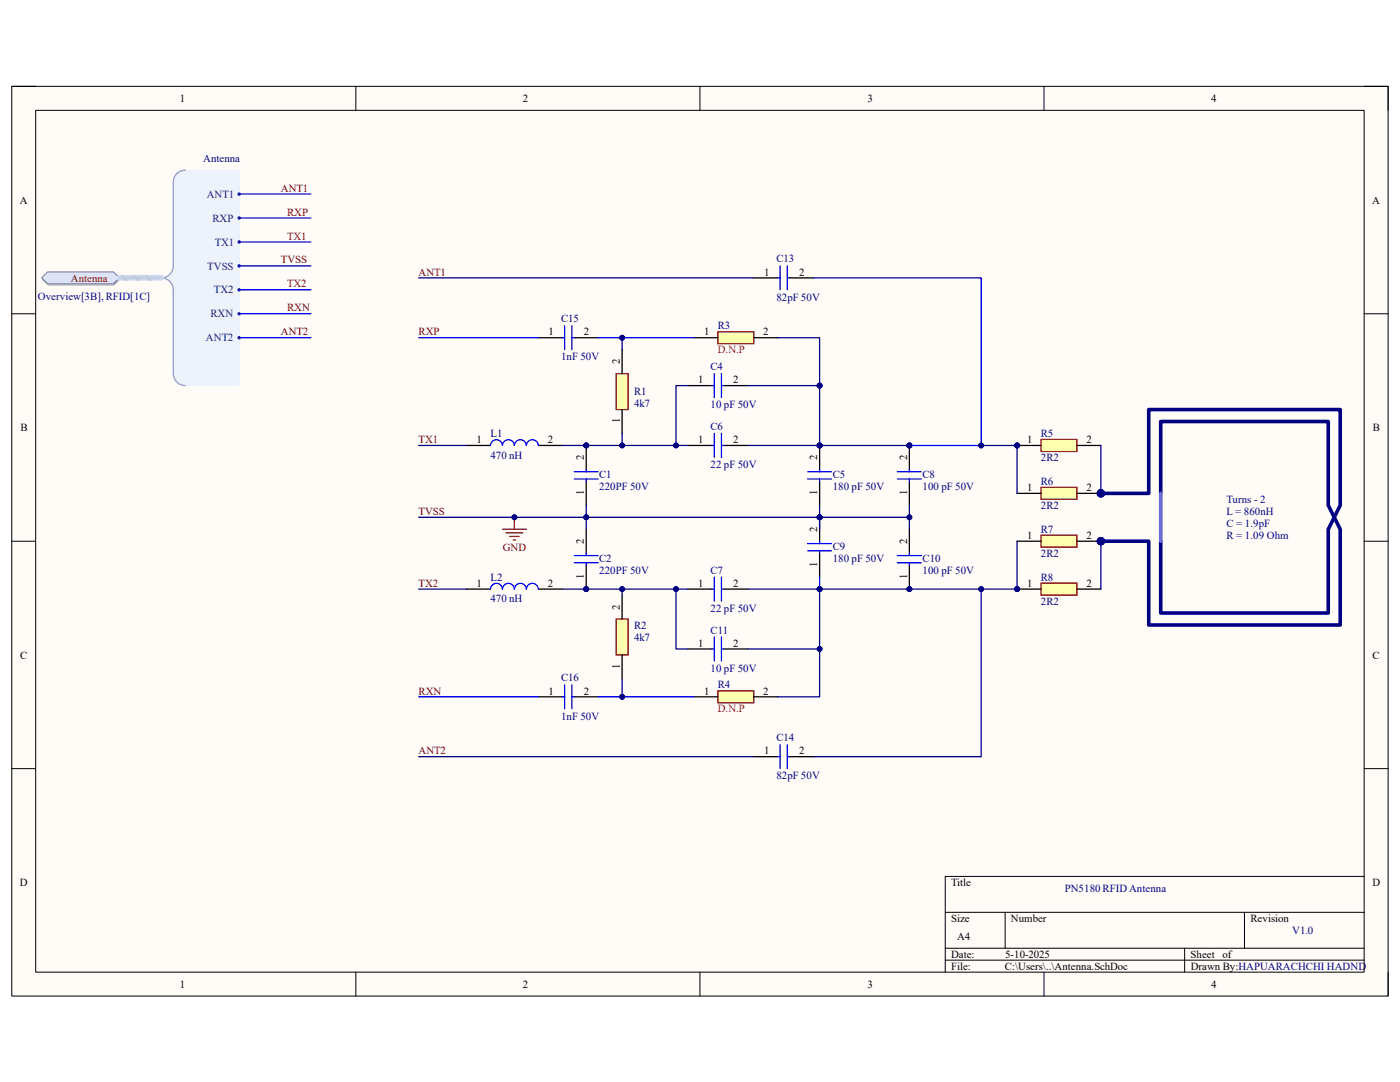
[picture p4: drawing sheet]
<svg xmlns="http://www.w3.org/2000/svg" width="279mm" height="216mm" viewBox="0 0 279 216" stroke-linecap="round" stroke-linejoin="round" font-family="sans-serif">
<path d="M2.3 17.2h274.7v181.6h-274.7z" fill-rule="evenodd" fill="#fffcf8"/>
<path d="M2.3 17.2h274.7v181.6h-274.7z" fill="none" stroke="#000" stroke-width=".2"/>
<path d="M7.1 22h265.1v172h-265.1z" fill-rule="evenodd" fill="#fffcf8"/>
<g fill="none" stroke="#000" stroke-width=".2">
<path d="M2.3 17.2h4.8M71 17.2v4.8M139.7 17.2v4.8M208.4 17.2v4.8M272.2 17.2h4.8v4.8M7.1 22h265.1v172h-265.1zM2.3 62.6h4.8M272.2 62.6h4.8M2.3 108h4.8M272.2 108h4.8M2.3 153.4h4.8M272.2 153.4h4.8"/>
<path d="M272.2 174.9h-83.6v19.1M71 194v4.8M139.7 194v4.8M188.6 182h83.6M188.6 189.2h83.6M188.6 191.6h83.6M200.6 182v7.2M208.4 194v4.8M236.4 189.2v4.8M248.4 182v7.2M277 194v4.8"/>
</g>
<path d="M93.1 88.9h4.8M107.4 88.9h4.8M93.1 117.5h4.8M107.4 117.5h4.8" fill="none" stroke="#000" stroke-width=".25"/>
<path d="M97.9 88.9a1.19 1.19 0 0 1 1.2-1.2 1.19 1.19 0 0 1 1.2 1.2 1.19 1.19 0 0 1 1.2-1.2 1.19 1.19 0 0 1 1.2 1.2 1.2 1.2 0 0 1 1.2-1.2 1.2 1.2 0 0 1 1.2 1.2 1.19 1.19 0 0 1 1.1-1.2 1.19 1.19 0 0 1 1.2 1.2M97.9 117.5a1.19 1.19 0 0 1 1.2-1.1 1.19 1.19 0 0 1 1.2 1.1 1.19 1.19 0 0 1 1.2-1.1 1.19 1.19 0 0 1 1.2 1.1 1.2 1.2 0 0 1 1.2-1.1 1.2 1.2 0 0 1 1.2 1.1 1.19 1.19 0 0 1 1.1-1.1 1.19 1.19 0 0 1 1.2 1.1" fill="none" stroke="#00f" stroke-width=".25"/>
<circle cx="117" cy="88.9" r=".48" fill="#000080"/>
<circle cx="117" cy="88.9" r=".48" fill="none" stroke="#000080" stroke-width=".2"/>
<path d="M117 88.9v4.8M117 96v4.8" fill="none" stroke="#000" stroke-width=".25"/>
<circle cx="117" cy="88.9" r=".48" fill="#000080"/>
<circle cx="117" cy="88.9" r=".48" fill="none" stroke="#000080" stroke-width=".2"/>
<path d="M114.6 95.6h4.8M114.6 94.1h4.8M117 93.7v.4M117 95.6v.4" fill="none" stroke="#00f" stroke-width=".25"/>
<circle cx="117" cy="117.5" r=".48" fill="#000080"/>
<circle cx="117" cy="117.5" r=".48" fill="none" stroke="#000080" stroke-width=".2"/>
<path d="M117 112.8v4.7" fill="none" stroke="#000" stroke-width=".25"/>
<circle cx="117" cy="117.5" r=".48" fill="#000080"/>
<circle cx="117" cy="117.5" r=".48" fill="none" stroke="#000080" stroke-width=".2"/>
<path d="M117 105.6v4.8" fill="none" stroke="#000" stroke-width=".25"/>
<path d="M114.6 112.3h4.8M114.6 110.9h4.8M117 110.4v.5M117 112.3v.5" fill="none" stroke="#00f" stroke-width=".25"/>
<path d="M100.3 105.6h4.8M101 106.3h3.3M101.7 107h1.9M102.4 107.8h.5M102.7 103.2v2.4" fill="none" stroke="#800000" stroke-width=".25"/>
<circle cx="102.7" cy="103.2" r=".48" fill="#000080"/>
<circle cx="102.7" cy="103.2" r=".48" fill="none" stroke="#000080" stroke-width=".2"/>
<path d="M123 74.6h2.3v7.1h-2.3z" fill-rule="evenodd" fill="#ffffb0"/>
<path d="M123 74.6h2.3v7.1h-2.3z" fill="none" stroke="#800000" stroke-width=".25"/>
<path d="M124.2 69.8v4.8M124.2 81.7v4.8" fill="none" stroke="#000" stroke-width=".25"/>
<path d="M123 123.5h2.3v7.2h-2.3z" fill-rule="evenodd" fill="#ffffb0"/>
<path d="M123 123.5h2.3v7.2h-2.3z" fill="none" stroke="#800000" stroke-width=".25"/>
<path d="M150.4 55.4h4.8M157.6 55.4h4.8M124.2 118.7v4.8M124.2 130.7v4.8M150.4 151h4.8M157.6 151h4.8" fill="none" stroke="#000" stroke-width=".25"/>
<path d="M155.2 55.4h.5M155.7 53.1v4.7M157.1 53.1v4.7M157.1 55.4h.5M155.2 151h.5M155.7 148.6v4.8M157.1 148.6v4.8M157.1 151h.5" fill="none" stroke="#00f" stroke-width=".25"/>
<path d="M143.3 137.8h7.1v2.4h-7.1z" fill-rule="evenodd" fill="#ffffb0"/>
<path d="M143.3 137.8h7.1v2.4h-7.1z" fill="none" stroke="#800000" stroke-width=".25"/>
<path d="M138.5 139h4.8M150.4 139h4.8" fill="none" stroke="#000" stroke-width=".25"/>
<path d="M143.3 66.2h7.1v2.4h-7.1z" fill-rule="evenodd" fill="#ffffb0"/>
<path d="M143.3 66.2h7.1v2.4h-7.1z" fill="none" stroke="#800000" stroke-width=".25"/>
<path d="M138.5 67.4h4.8M150.4 67.4h4.8" fill="none" stroke="#000" stroke-width=".25"/>
<circle cx="203" cy="88.9" r=".48" fill="#000080"/>
<circle cx="203" cy="88.9" r=".48" fill="none" stroke="#000080" stroke-width=".2"/>
<path d="M207.8 87.7h7.1v2.4h-7.1z" fill-rule="evenodd" fill="#ffffb0"/>
<path d="M207.8 87.7h7.1v2.4h-7.1z" fill="none" stroke="#800000" stroke-width=".25"/>
<path d="M203 88.9h4.8" fill="none" stroke="#000" stroke-width=".25"/>
<circle cx="203" cy="88.9" r=".48" fill="#000080"/>
<circle cx="203" cy="88.9" r=".48" fill="none" stroke="#000080" stroke-width=".2"/>
<path d="M214.9 88.9h4.8" fill="none" stroke="#000" stroke-width=".25"/>
<circle cx="219.7" cy="98.4" r=".72" fill="#000080"/>
<circle cx="219.7" cy="98.4" r=".72" fill="none" stroke="#000080" stroke-width=".2"/>
<path d="M207.8 97.3h7.1v2.3h-7.1z" fill-rule="evenodd" fill="#ffffb0"/>
<path d="M207.8 97.3h7.1v2.3h-7.1z" fill="none" stroke="#800000" stroke-width=".25"/>
<path d="M203 98.4h4.8M214.9 98.4h4.8" fill="none" stroke="#000" stroke-width=".25"/>
<circle cx="219.7" cy="98.4" r=".72" fill="#000080"/>
<circle cx="219.7" cy="98.4" r=".72" fill="none" stroke="#000080" stroke-width=".2"/>
<circle cx="219.7" cy="108" r=".72" fill="#000080"/>
<circle cx="219.7" cy="108" r=".72" fill="none" stroke="#000080" stroke-width=".2"/>
<path d="M207.8 106.8h7.1v2.4h-7.1z" fill-rule="evenodd" fill="#ffffb0"/>
<path d="M207.8 106.8h7.1v2.4h-7.1z" fill="none" stroke="#800000" stroke-width=".25"/>
<path d="M203 108h4.8M214.9 108h4.8" fill="none" stroke="#000" stroke-width=".25"/>
<circle cx="219.7" cy="108" r=".72" fill="#000080"/>
<circle cx="219.7" cy="108" r=".72" fill="none" stroke="#000080" stroke-width=".2"/>
<circle cx="203" cy="117.5" r=".48" fill="#000080"/>
<circle cx="203" cy="117.5" r=".48" fill="none" stroke="#000080" stroke-width=".2"/>
<path d="M207.8 116.4h7.1v2.3h-7.1z" fill-rule="evenodd" fill="#ffffb0"/>
<path d="M207.8 116.4h7.1v2.3h-7.1z" fill="none" stroke="#800000" stroke-width=".25"/>
<path d="M203 117.5h4.8" fill="none" stroke="#000" stroke-width=".25"/>
<circle cx="203" cy="117.5" r=".48" fill="#000080"/>
<circle cx="203" cy="117.5" r=".48" fill="none" stroke="#000080" stroke-width=".2"/>
<path d="M107.4 67.4h4.8M114.6 67.4h4.8M214.9 117.5h4.8M107.4 139h4.8M114.6 139h4.8" fill="none" stroke="#000" stroke-width=".25"/>
<path d="M112.2 67.4h.5M112.7 65v4.8M114.1 65v4.8M114.1 67.4h.5M112.2 139h.5M112.7 136.7v4.7M114.1 136.7v4.7M114.1 139h.5" fill="none" stroke="#00f" stroke-width=".25"/>
<path d="M35.8 34.2l1.2-.3h10.7v43h-10.7l-1.2-.3-.9-.9-.3-1.1v-17.4l-.6-1-1.2-.8 1.2-.8 .6-.9v-17.4l.3-1.2z" fill-rule="evenodd" fill="#edf2fb"/>
<path d="M35.8 34.2l1.2-.3h10.7v43h-10.7l-1.2-.3-.9-.9-.3-1.1v-17.4l-.6-1-1.2-.8 1.2-.8 .6-.9v-17.4l.3-1.2z" fill="none" stroke="#edf2fb" stroke-width=".2"/>
<path d="M37 33.9a2.39 2.39 0 0 0-2.4 2.4v16.8a2.39 2.39 0 0 1-2.4 2.3 2.39 2.39 0 0 1 2.4 2.4v16.8a2.39 2.39 0 0 0 2.4 2.3" fill="none" stroke="#8f9ec9" stroke-width=".25"/>
<circle cx="47.7" cy="38.7" r=".24" fill="#003a70"/>
<circle cx="47.7" cy="38.7" r=".24" fill="none" stroke="#003a70" stroke-width=".2"/>
<circle cx="47.7" cy="43.5" r=".24" fill="#003a70"/>
<circle cx="47.7" cy="43.5" r=".24" fill="none" stroke="#003a70" stroke-width=".2"/>
<circle cx="47.7" cy="48.3" r=".24" fill="#003a70"/>
<circle cx="47.7" cy="48.3" r=".24" fill="none" stroke="#003a70" stroke-width=".2"/>
<circle cx="47.7" cy="53.1" r=".24" fill="#003a70"/>
<circle cx="47.7" cy="53.1" r=".24" fill="none" stroke="#003a70" stroke-width=".2"/>
<circle cx="47.7" cy="57.8" r=".24" fill="#003a70"/>
<circle cx="47.7" cy="57.8" r=".24" fill="none" stroke="#003a70" stroke-width=".2"/>
<circle cx="47.7" cy="62.6" r=".24" fill="#003a70"/>
<circle cx="47.7" cy="62.6" r=".24" fill="none" stroke="#003a70" stroke-width=".2"/>
<circle cx="47.7" cy="67.4" r=".24" fill="#003a70"/>
<circle cx="47.7" cy="67.4" r=".24" fill="none" stroke="#003a70" stroke-width=".2"/>
<path d="M8.4 55.7l1.2-1.2h13.2l1.2 1.2-1.2 1.2h-13.2z" fill-rule="evenodd" fill="#bac0ca"/>
<path d="M8.4 55.7l1.2-1.2h13.2l1.2 1.2-1.2 1.2h-13.2z" fill="none" stroke="#a6acb6" stroke-width=".2"/>
<path d="M9.5 54.3h13.1l1.2 1.1-1.2 1.2h-13.1l-1.2-1.2z" fill-rule="evenodd" fill="#d5e4ff"/>
<path d="M9.5 54.3h13.1l1.2 1.1-1.2 1.2h-13.1l-1.2-1.2z" fill="none" stroke="#71809b" stroke-width=".2"/>
<path d="M137.3 88.9h4.8M144.5 88.9h4.7M137.3 117.5h4.8M144.5 117.5h4.7" fill="none" stroke="#000" stroke-width=".25"/>
<path d="M142.1 88.9h.4M142.5 86.5v4.8M144 86.5v4.8M144 88.9h.5M142.1 117.5h.4M142.5 115.2v4.7M144 115.2v4.7M144 117.5h.5" fill="none" stroke="#00f" stroke-width=".25"/>
<circle cx="163.6" cy="88.9" r=".48" fill="#000080"/>
<circle cx="163.6" cy="88.9" r=".48" fill="none" stroke="#000080" stroke-width=".2"/>
<path d="M163.6 88.9v4.8M163.6 96v4.8" fill="none" stroke="#000" stroke-width=".25"/>
<circle cx="163.6" cy="88.9" r=".48" fill="#000080"/>
<circle cx="163.6" cy="88.9" r=".48" fill="none" stroke="#000080" stroke-width=".2"/>
<path d="M161.2 95.6h4.8M161.2 94.1h4.8M163.6 93.7v.4M163.6 95.6v.4" fill="none" stroke="#00f" stroke-width=".25"/>
<circle cx="163.6" cy="103.2" r=".48" fill="#000080"/>
<circle cx="163.6" cy="103.2" r=".48" fill="none" stroke="#000080" stroke-width=".2"/>
<path d="M163.6 103.2v4.8M163.6 110.4v4.8" fill="none" stroke="#000" stroke-width=".25"/>
<circle cx="163.6" cy="103.2" r=".48" fill="#000080"/>
<circle cx="163.6" cy="103.2" r=".48" fill="none" stroke="#000080" stroke-width=".2"/>
<path d="M142.1 76.9h.4M142.5 74.6v4.7M144 74.6v4.7M144 76.9h.5M161.2 109.9h4.8M161.2 108.5h4.8M163.6 108v.5M163.6 109.9v.5M142.1 129.5h.4M142.5 127.1v4.8M144 127.1v4.8M144 129.5h.5" fill="none" stroke="#00f" stroke-width=".25"/>
<path d="M137.3 76.9h4.8M144.5 76.9h4.7M137.3 129.5h4.8M144.5 129.5h4.7" fill="none" stroke="#000" stroke-width=".25"/>
<circle cx="181.5" cy="88.9" r=".48" fill="#000080"/>
<circle cx="181.5" cy="88.9" r=".48" fill="none" stroke="#000080" stroke-width=".2"/>
<path d="M181.5 88.9v4.8M181.5 96.1v4.7" fill="none" stroke="#000" stroke-width=".25"/>
<circle cx="181.5" cy="88.9" r=".48" fill="#000080"/>
<circle cx="181.5" cy="88.9" r=".48" fill="none" stroke="#000080" stroke-width=".2"/>
<path d="M179.1 95.6h4.8M179.1 94.1h4.8M181.5 93.7v.4M181.5 95.6v.5" fill="none" stroke="#00f" stroke-width=".25"/>
<circle cx="181.5" cy="117.5" r=".48" fill="#000080"/>
<circle cx="181.5" cy="117.5" r=".48" fill="none" stroke="#000080" stroke-width=".2"/>
<path d="M181.5 112.8v4.7" fill="none" stroke="#000" stroke-width=".25"/>
<circle cx="181.5" cy="117.5" r=".48" fill="#000080"/>
<circle cx="181.5" cy="117.5" r=".48" fill="none" stroke="#000080" stroke-width=".2"/>
<path d="M181.5 105.6v4.8" fill="none" stroke="#000" stroke-width=".25"/>
<path d="M179.1 112.3h4.8M179.1 110.9h4.8M181.5 110.4v.5M181.5 112.3v.5" fill="none" stroke="#00f" stroke-width=".25"/>
<path d="M83.6 88.9h9.5M112.2 88.9h4.8M83.6 117.5h9.5" fill="none" stroke="#000080" stroke-width=".25"/>
<circle cx="117" cy="88.9" r=".48" fill="#000080"/>
<circle cx="117" cy="88.9" r=".48" fill="none" stroke="#000080" stroke-width=".2"/>
<path d="M112.2 117.5h4.8" fill="none" stroke="#000080" stroke-width=".25"/>
<circle cx="117" cy="117.5" r=".48" fill="#000080"/>
<circle cx="117" cy="117.5" r=".48" fill="none" stroke="#000080" stroke-width=".2"/>
<path d="M117 117.5h20.3" fill="none" stroke="#000080" stroke-width=".25"/>
<circle cx="117" cy="117.5" r=".48" fill="#000080"/>
<circle cx="117" cy="117.5" r=".48" fill="none" stroke="#000080" stroke-width=".2"/>
<circle cx="124.2" cy="117.5" r=".48" fill="#000080"/>
<circle cx="124.2" cy="117.5" r=".48" fill="none" stroke="#000080" stroke-width=".2"/>
<circle cx="134.9" cy="117.5" r=".48" fill="#000080"/>
<circle cx="134.9" cy="117.5" r=".48" fill="none" stroke="#000080" stroke-width=".2"/>
<path d="M149.2 117.5h14.4" fill="none" stroke="#000080" stroke-width=".25"/>
<circle cx="163.6" cy="117.5" r=".48" fill="#000080"/>
<circle cx="163.6" cy="117.5" r=".48" fill="none" stroke="#000080" stroke-width=".2"/>
<path d="M163.6 103.2v2.4" fill="none" stroke="#000080" stroke-width=".25"/>
<circle cx="163.6" cy="103.2" r=".48" fill="#000080"/>
<circle cx="163.6" cy="103.2" r=".48" fill="none" stroke="#000080" stroke-width=".2"/>
<path d="M134.9 117.5v12h2.4" fill="none" stroke="#000080" stroke-width=".25"/>
<circle cx="134.9" cy="117.5" r=".48" fill="#000080"/>
<circle cx="134.9" cy="117.5" r=".48" fill="none" stroke="#000080" stroke-width=".2"/>
<path d="M163.6 117.5v12h-14.4" fill="none" stroke="#000080" stroke-width=".25"/>
<circle cx="163.6" cy="129.5" r=".48" fill="#000080"/>
<circle cx="163.6" cy="129.5" r=".48" fill="none" stroke="#000080" stroke-width=".2"/>
<circle cx="163.6" cy="117.5" r=".48" fill="#000080"/>
<circle cx="163.6" cy="117.5" r=".48" fill="none" stroke="#000080" stroke-width=".2"/>
<path d="M163.6 88.9h17.9" fill="none" stroke="#000080" stroke-width=".25"/>
<circle cx="181.5" cy="88.9" r=".48" fill="#000080"/>
<circle cx="181.5" cy="88.9" r=".48" fill="none" stroke="#000080" stroke-width=".2"/>
<circle cx="163.6" cy="88.9" r=".48" fill="#000080"/>
<circle cx="163.6" cy="88.9" r=".48" fill="none" stroke="#000080" stroke-width=".2"/>
<path d="M83.6 151h66.8" fill="none" stroke="#000080" stroke-width=".25"/>
<path d="M162.4 55.4h33.4v33.5h-14.3" fill="none" stroke="#00f" stroke-width=".25"/>
<circle cx="181.5" cy="88.9" r=".48" fill="#000080"/>
<circle cx="181.5" cy="88.9" r=".48" fill="none" stroke="#000080" stroke-width=".2"/>
<circle cx="195.8" cy="88.9" r=".48" fill="#000080"/>
<circle cx="195.8" cy="88.9" r=".48" fill="none" stroke="#000080" stroke-width=".2"/>
<path d="M83.6 55.4h66.8M155.2 67.4h8.4v9.5" fill="none" stroke="#000080" stroke-width=".25"/>
<circle cx="163.6" cy="76.9" r=".48" fill="#000080"/>
<circle cx="163.6" cy="76.9" r=".48" fill="none" stroke="#000080" stroke-width=".2"/>
<path d="M163.6 129.5v9.5h-8.4" fill="none" stroke="#000080" stroke-width=".25"/>
<circle cx="163.6" cy="129.5" r=".48" fill="#000080"/>
<circle cx="163.6" cy="129.5" r=".48" fill="none" stroke="#000080" stroke-width=".2"/>
<path d="M195.8 117.5h7.2" fill="none" stroke="#000080" stroke-width=".25"/>
<circle cx="195.8" cy="117.5" r=".48" fill="#000080"/>
<circle cx="195.8" cy="117.5" r=".48" fill="none" stroke="#000080" stroke-width=".2"/>
<circle cx="203" cy="117.5" r=".48" fill="#000080"/>
<circle cx="203" cy="117.5" r=".48" fill="none" stroke="#000080" stroke-width=".2"/>
<path d="M203 108v9.5" fill="none" stroke="#000080" stroke-width=".25"/>
<circle cx="203" cy="117.5" r=".48" fill="#000080"/>
<circle cx="203" cy="117.5" r=".48" fill="none" stroke="#000080" stroke-width=".2"/>
<path d="M219.7 108v9.5" fill="none" stroke="#000080" stroke-width=".25"/>
<circle cx="219.7" cy="108" r=".72" fill="#000080"/>
<circle cx="219.7" cy="108" r=".72" fill="none" stroke="#000080" stroke-width=".2"/>
<path d="M219.7 88.9v9.5" fill="none" stroke="#000080" stroke-width=".25"/>
<circle cx="219.7" cy="98.4" r=".72" fill="#000080"/>
<circle cx="219.7" cy="98.4" r=".72" fill="none" stroke="#000080" stroke-width=".2"/>
<path d="M203 88.9v9.5" fill="none" stroke="#000080" stroke-width=".25"/>
<circle cx="203" cy="88.9" r=".48" fill="#000080"/>
<circle cx="203" cy="88.9" r=".48" fill="none" stroke="#000080" stroke-width=".2"/>
<path d="M195.8 88.9h7.2" fill="none" stroke="#000080" stroke-width=".25"/>
<circle cx="195.8" cy="88.9" r=".48" fill="#000080"/>
<circle cx="195.8" cy="88.9" r=".48" fill="none" stroke="#000080" stroke-width=".2"/>
<circle cx="203" cy="88.9" r=".48" fill="#000080"/>
<circle cx="203" cy="88.9" r=".48" fill="none" stroke="#000080" stroke-width=".2"/>
<path d="M231.6 98.4v-14.3h33.5v16.7l2.4 4.8v19.1h-38.2v-16.7h-9.6" fill="none" stroke="#000080" stroke-width=".72"/>
<circle cx="219.7" cy="108" r=".72" fill="#000080"/>
<circle cx="219.7" cy="108" r=".72" fill="none" stroke="#000080" stroke-width=".2"/>
<path d="M219.7 98.4h9.6v-16.7h38.2v19.1l-2.4 4.8v16.7h-33.5v-14.3" fill="none" stroke="#000080" stroke-width=".72"/>
<circle cx="219.7" cy="98.4" r=".72" fill="#000080"/>
<circle cx="219.7" cy="98.4" r=".72" fill="none" stroke="#000080" stroke-width=".2"/>
<path d="M231.6 98.4v9.6" fill="none" stroke="#4a86e8" stroke-width=".72"/>
<path d="M47.7 38.7h14.4M47.7 57.8h14.4M47.7 53.1h14.4M47.7 48.3h14.4M47.7 43.5h14.4M47.7 67.4h14.4M47.7 62.6h14.4" fill="none" stroke="#00f" stroke-width=".25"/>
<path d="M117 103.2v2.4" fill="none" stroke="#000080" stroke-width=".25"/>
<circle cx="117" cy="103.2" r=".48" fill="#000080"/>
<circle cx="117" cy="103.2" r=".48" fill="none" stroke="#000080" stroke-width=".2"/>
<path d="M117 100.8v2.4" fill="none" stroke="#000080" stroke-width=".25"/>
<circle cx="117" cy="103.2" r=".48" fill="#000080"/>
<circle cx="117" cy="103.2" r=".48" fill="none" stroke="#000080" stroke-width=".2"/>
<path d="M117 88.9h17.9" fill="none" stroke="#000080" stroke-width=".25"/>
<circle cx="117" cy="88.9" r=".48" fill="#000080"/>
<circle cx="117" cy="88.9" r=".48" fill="none" stroke="#000080" stroke-width=".2"/>
<circle cx="124.2" cy="88.9" r=".48" fill="#000080"/>
<circle cx="124.2" cy="88.9" r=".48" fill="none" stroke="#000080" stroke-width=".2"/>
<circle cx="134.9" cy="88.9" r=".48" fill="#000080"/>
<circle cx="134.9" cy="88.9" r=".48" fill="none" stroke="#000080" stroke-width=".2"/>
<path d="M119.4 67.4h19.1" fill="none" stroke="#00f" stroke-width=".25"/>
<circle cx="124.2" cy="67.4" r=".48" fill="#000080"/>
<circle cx="124.2" cy="67.4" r=".48" fill="none" stroke="#000080" stroke-width=".2"/>
<path d="M83.6 67.4h23.8M83.6 139h23.8" fill="none" stroke="#00f" stroke-width=".25"/>
<path d="M163.6 117.5h32.2v33.5h-33.4" fill="none" stroke="#000080" stroke-width=".25"/>
<circle cx="195.8" cy="117.5" r=".48" fill="#000080"/>
<circle cx="195.8" cy="117.5" r=".48" fill="none" stroke="#000080" stroke-width=".2"/>
<circle cx="181.5" cy="117.5" r=".48" fill="#000080"/>
<circle cx="181.5" cy="117.5" r=".48" fill="none" stroke="#000080" stroke-width=".2"/>
<circle cx="163.6" cy="117.5" r=".48" fill="#000080"/>
<circle cx="163.6" cy="117.5" r=".48" fill="none" stroke="#000080" stroke-width=".2"/>
<path d="M124.2 86.5v2.4" fill="none" stroke="#000080" stroke-width=".25"/>
<circle cx="124.2" cy="88.9" r=".48" fill="#000080"/>
<circle cx="124.2" cy="88.9" r=".48" fill="none" stroke="#000080" stroke-width=".2"/>
<path d="M124.2 67.4v2.4" fill="none" stroke="#000080" stroke-width=".25"/>
<circle cx="124.2" cy="67.4" r=".48" fill="#000080"/>
<circle cx="124.2" cy="67.4" r=".48" fill="none" stroke="#000080" stroke-width=".2"/>
<path d="M149.2 76.9h14.4" fill="none" stroke="#000080" stroke-width=".25"/>
<circle cx="163.6" cy="76.9" r=".48" fill="#000080"/>
<circle cx="163.6" cy="76.9" r=".48" fill="none" stroke="#000080" stroke-width=".2"/>
<path d="M137.3 76.9h-2.4v12h2.4" fill="none" stroke="#000080" stroke-width=".25"/>
<circle cx="134.9" cy="88.9" r=".48" fill="#000080"/>
<circle cx="134.9" cy="88.9" r=".48" fill="none" stroke="#000080" stroke-width=".2"/>
<path d="M124.2 135.5v3.5" fill="none" stroke="#000080" stroke-width=".25"/>
<circle cx="124.2" cy="139" r=".48" fill="#000080"/>
<circle cx="124.2" cy="139" r=".48" fill="none" stroke="#000080" stroke-width=".2"/>
<path d="M124.2 117.5v1.2" fill="none" stroke="#000080" stroke-width=".25"/>
<circle cx="124.2" cy="117.5" r=".48" fill="#000080"/>
<circle cx="124.2" cy="117.5" r=".48" fill="none" stroke="#000080" stroke-width=".2"/>
<path d="M119.4 139h19.1" fill="none" stroke="#00f" stroke-width=".25"/>
<circle cx="124.2" cy="139" r=".48" fill="#000080"/>
<circle cx="124.2" cy="139" r=".48" fill="none" stroke="#000080" stroke-width=".2"/>
<path d="M163.6 76.9v12h-14.4" fill="none" stroke="#000080" stroke-width=".25"/>
<circle cx="163.6" cy="76.9" r=".48" fill="#000080"/>
<circle cx="163.6" cy="76.9" r=".48" fill="none" stroke="#000080" stroke-width=".2"/>
<circle cx="163.6" cy="88.9" r=".48" fill="#000080"/>
<circle cx="163.6" cy="88.9" r=".48" fill="none" stroke="#000080" stroke-width=".2"/>
<path d="M163.6 100.8v2.4" fill="none" stroke="#000080" stroke-width=".25"/>
<circle cx="163.6" cy="103.2" r=".48" fill="#000080"/>
<circle cx="163.6" cy="103.2" r=".48" fill="none" stroke="#000080" stroke-width=".2"/>
<path d="M163.6 115.2v2.3" fill="none" stroke="#00f" stroke-width=".25"/>
<circle cx="163.6" cy="117.5" r=".48" fill="#000080"/>
<circle cx="163.6" cy="117.5" r=".48" fill="none" stroke="#000080" stroke-width=".2"/>
<path d="M181.5 103.2v2.4" fill="none" stroke="#000080" stroke-width=".25"/>
<circle cx="181.5" cy="103.2" r=".48" fill="#000080"/>
<circle cx="181.5" cy="103.2" r=".48" fill="none" stroke="#000080" stroke-width=".2"/>
<path d="M181.5 100.8v2.4h-97.9" fill="none" stroke="#000080" stroke-width=".25"/>
<circle cx="102.7" cy="103.2" r=".48" fill="#000080"/>
<circle cx="102.7" cy="103.2" r=".48" fill="none" stroke="#000080" stroke-width=".2"/>
<circle cx="117" cy="103.2" r=".48" fill="#000080"/>
<circle cx="117" cy="103.2" r=".48" fill="none" stroke="#000080" stroke-width=".2"/>
<circle cx="163.6" cy="103.2" r=".48" fill="#000080"/>
<circle cx="163.6" cy="103.2" r=".48" fill="none" stroke="#000080" stroke-width=".2"/>
<circle cx="181.5" cy="103.2" r=".48" fill="#000080"/>
<circle cx="181.5" cy="103.2" r=".48" fill="none" stroke="#000080" stroke-width=".2"/>
<path d="M23.8 55.4h8.4" fill="none" stroke="#cbdaff" stroke-width="1.2"/>
<path d="M24.3 55l1 .9M26.7 55l1 .9M29.1 55l.9 .9" fill="none" stroke="#adbce7" stroke-width=".34"/>
<path d="M23.8 55.4h8.4" fill="none" stroke="#adbce7" stroke-width=".25"/>
<g font-size="2.2">
<text x="35.9" y="20.4">1</text>
<text x="104.4" y="20.4">2</text>
<text x="173.1" y="20.4">3</text>
<text x="241.7" y="20.4">4</text>
<text x="3.9" y="40.6">A</text>
<text x="273.9" y="40.6">A</text>
<text x="152.5" y="55">1</text>
<text x="159.5" y="55">2</text>
<text x="109.5" y="66.9">1</text>
<text x="116.5" y="66.9">2</text>
<text x="140.5" y="66.9">1</text>
<text x="152.3" y="66.9">2</text>
<text x="123.7" y="72.6" transform="rotate(-90 123.7 72.6)">2</text>
<text x="139.3" y="76.5">1</text>
<text x="146.3" y="76.5">2</text>
<text x="4.1" y="86">B</text>
<text x="95.1" y="88.4">1</text>
<text x="109.3" y="88.4">2</text>
<text x="123.7" y="84.5" transform="rotate(-90 123.7 84.5)">1</text>
<text x="139.3" y="88.4">1</text>
<text x="146.3" y="88.4">2</text>
<text x="205" y="88.4">1</text>
<text x="216.8" y="88.4">2</text>
<text x="274" y="86">B</text>
<text x="116.5" y="91.7" transform="rotate(-90 116.5 91.7)">2</text>
<text x="163.1" y="91.7" transform="rotate(-90 163.1 91.7)">2</text>
<text x="181" y="91.7" transform="rotate(-90 181 91.7)">2</text>
<text x="116.5" y="98.8" transform="rotate(-90 116.5 98.8)">1</text>
<text x="163.1" y="98.8" transform="rotate(-90 163.1 98.8)">1</text>
<text x="181" y="98.8" transform="rotate(-90 181 98.8)">1</text>
<text x="205" y="98">1</text>
<text x="216.8" y="98">2</text>
<text x="163.1" y="106.1" transform="rotate(-90 163.1 106.1)">2</text>
<text x="205" y="107.5">1</text>
<text x="216.8" y="107.5">2</text>
<text x="116.5" y="108.5" transform="rotate(-90 116.5 108.5)">2</text>
<text x="163.1" y="113.1" transform="rotate(-90 163.1 113.1)">1</text>
<text x="181" y="108.5" transform="rotate(-90 181 108.5)">2</text>
<text x="95.1" y="117.1">1</text>
<text x="109.3" y="117.1">2</text>
<text x="116.5" y="115.5" transform="rotate(-90 116.5 115.5)">1</text>
<text x="139.3" y="117.1">1</text>
<text x="146.3" y="117.1">2</text>
<text x="181" y="115.5" transform="rotate(-90 181 115.5)">1</text>
<text x="205" y="117.1">1</text>
<text x="216.8" y="117.1">2</text>
<text x="123.7" y="121.6" transform="rotate(-90 123.7 121.6)">2</text>
<text x="4" y="131.4">C</text>
<text x="139.3" y="129">1</text>
<text x="146.3" y="129">2</text>
<text x="273.9" y="131.4">C</text>
<text x="123.7" y="133.4" transform="rotate(-90 123.7 133.4)">1</text>
<text x="109.5" y="138.6">1</text>
<text x="116.5" y="138.6">2</text>
<text x="140.5" y="138.6">1</text>
<text x="152.3" y="138.6">2</text>
<text x="152.5" y="150.5">1</text>
<text x="159.5" y="150.5">2</text>
<text x="4" y="176.8">D</text>
<text x="189.8" y="176.8">Title</text>
<text x="273.9" y="176.8">D</text>
<text x="189.8" y="184">Size</text>
<text x="201.8" y="184">Number</text>
<text x="249.6" y="184">Revision</text>
<text x="189.8" y="191.1">Date:</text>
<text x="191" y="187.5">A4</text>
<text x="200.6" y="191.1">5-10-2025</text>
<text x="237.6" y="191.1">Sheet of</text>
<text x="35.9" y="197.1">1</text>
<text x="104.4" y="197.1">2</text>
<text x="173.1" y="197.1">3</text>
<text x="189.8" y="193.5">File:</text>
<text x="200.6" y="193.5">C:\Users\..\Antenna.SchDoc</text>
<text x="237.6" y="193.5">Drawn By:HAPUARACHCHI HADND</text>
<text x="241.7" y="197.1">4</text>
</g>
<g font-size="2.2" fill="#000080">
<text x="40.6" y="32.3">Antenna</text>
<text x="154.9" y="52.4">C13</text>
<text x="7.6" y="59.8">Overview[3B], RFID[1C]</text>
<text x="154.9" y="60">82pF 50V</text>
<text x="112" y="64.3">C15</text>
<text x="143.3" y="65.7">R3</text>
<text x="112" y="71.9">1nF 50V</text>
<text x="141.8" y="73.9">C4</text>
<text x="126.5" y="78.9">R1</text>
<text x="126.5" y="81.3">4k7</text>
<text x="141.8" y="81.5">10 pF 50V</text>
<text x="97.9" y="87.3">L1</text>
<text x="141.8" y="85.8">C6</text>
<text x="207.7" y="87.2">R5</text>
<text x="97.9" y="91.5">470 nH</text>
<text x="119.6" y="95.3">C1</text>
<text x="141.8" y="93.4">22 pF 50V</text>
<text x="166.2" y="95.3">C5</text>
<text x="184.1" y="95.3">C8</text>
<text x="207.7" y="92">2R2</text>
<text x="119.6" y="97.7">220PF 50V</text>
<text x="166.2" y="97.7">180 pF 50V</text>
<text x="184.1" y="97.7">100 pF 50V</text>
<text x="207.7" y="96.8">R6</text>
<text x="207.7" y="101.6">2R2</text>
<text x="244.8" y="100.4">Turns - 2</text>
<text x="207.7" y="106.3">R7</text>
<text x="244.8" y="102.7">L = 860nH</text>
<text x="244.8" y="105.2">C = 1.9pF</text>
<text x="244.8" y="107.5">R = 1.09 Ohm</text>
<text x="119.6" y="112.1">C2</text>
<text x="166.2" y="109.7">C9</text>
<text x="166.2" y="112.1">180 pF 50V</text>
<text x="184.1" y="112.1">C10</text>
<text x="207.7" y="111.1">2R2</text>
<text x="97.9" y="116">L2</text>
<text x="119.6" y="114.5">220PF 50V</text>
<text x="141.8" y="114.5">C7</text>
<text x="184.1" y="114.5">100 pF 50V</text>
<text x="207.7" y="115.9">R8</text>
<text x="97.9" y="120.2">470 nH</text>
<text x="126.5" y="125.4">R2</text>
<text x="141.8" y="122.1">22 pF 50V</text>
<text x="207.7" y="120.6">2R2</text>
<text x="126.5" y="127.8">4k7</text>
<text x="141.8" y="126.4">C11</text>
<text x="112" y="136">C16</text>
<text x="141.8" y="134">10 pF 50V</text>
<text x="143.3" y="137.4">R4</text>
<text x="112" y="143.6">1nF 50V</text>
<text x="154.9" y="147.9">C14</text>
<text x="154.9" y="155.5">82pF 50V</text>
<text x="212.5" y="178">PN5180 RFID Antenna</text>
<text x="257.9" y="186.4">V1.0</text>
</g>
<g font-size="2.2" fill="#003a70">
<text x="41.3" y="39.5">ANT1</text>
<text x="42.4" y="44.2">RXP</text>
<text x="41.4" y="53.8">TVSS</text>
<text x="42.8" y="49">TX1</text>
<text x="42.7" y="58.5">TX2</text>
<text x="42" y="63.3">RXN</text>
<text x="41.1" y="68.1">ANT2</text>
</g>
<g font-size="2.2" fill="#800000">
<text x="56" y="38.3">ANT1</text>
<text x="57.3" y="47.8">TX1</text>
<text x="57.3" y="43.1">RXP</text>
<text x="56" y="52.6">TVSS</text>
<text x="14.1" y="56.2">Antenna</text>
<text x="57.3" y="57.4">TX2</text>
<text x="83.5" y="55">ANT1</text>
<text x="57.3" y="62.1">RXN</text>
<text x="56" y="66.9">ANT2</text>
<text x="83.5" y="66.9">RXP</text>
<text x="83.5" y="88.4">TX1</text>
<text x="83.5" y="102.7">TVSS</text>
<text x="100.4" y="109.9">GND</text>
<text x="83.5" y="117.1">TX2</text>
<text x="83.5" y="138.6">RXN</text>
<text x="83.5" y="150.5">ANT2</text>
</g>
<g font-size="2.2" fill="#f00">
<text x="143.3" y="70.5">D.N.P</text>
<text x="143.3" y="142.2">D.N.P</text>
</g>
</svg>
